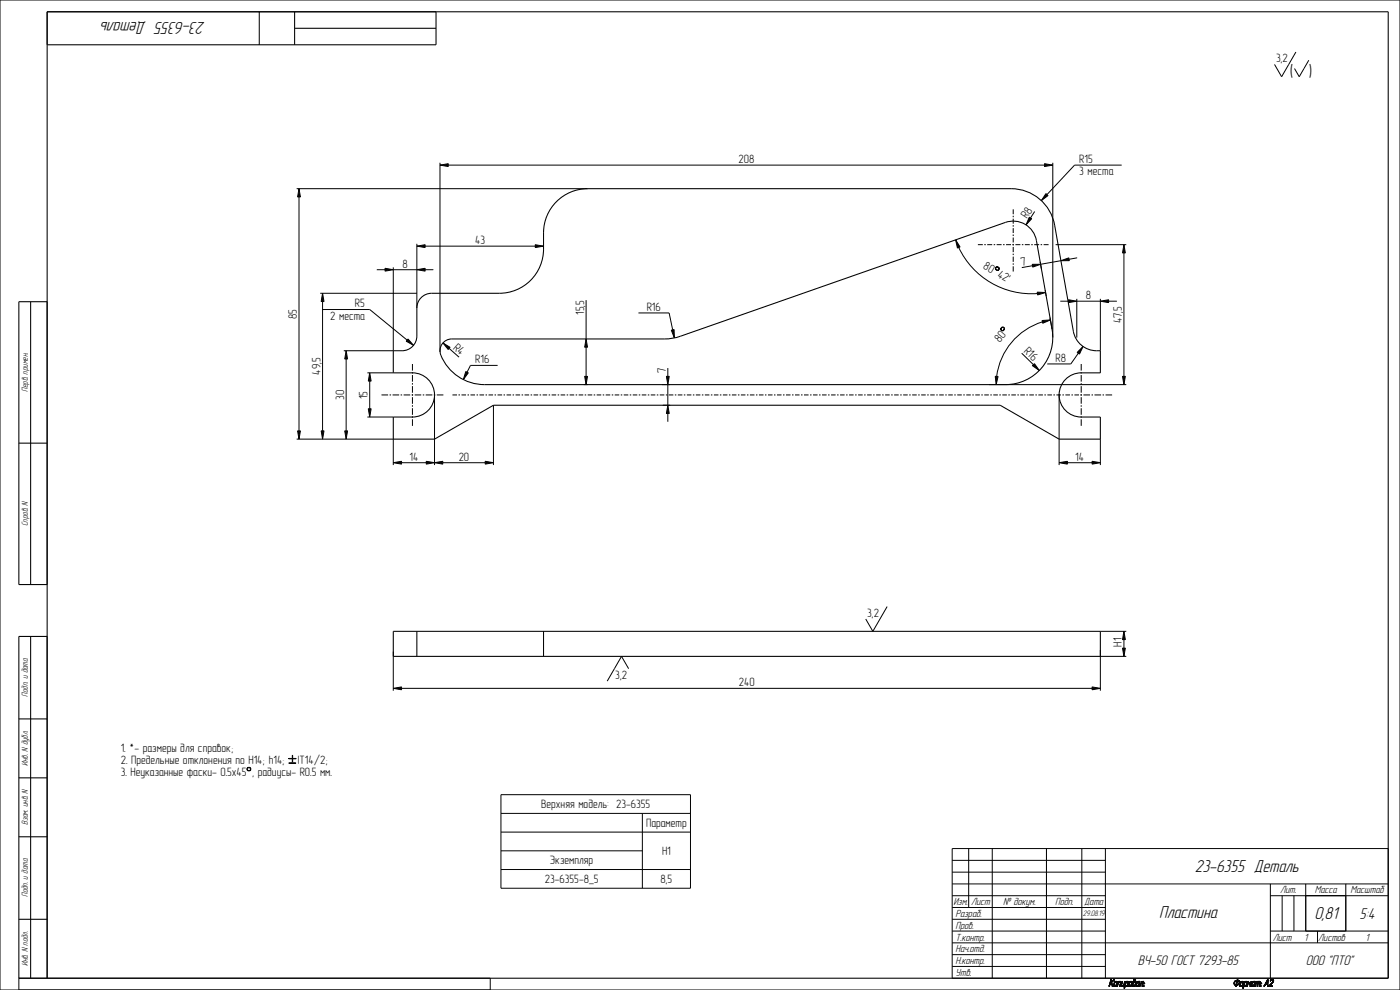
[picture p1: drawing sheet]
<svg xmlns="http://www.w3.org/2000/svg" width="594mm" height="420mm" viewBox="0 0 594 420" stroke-linecap="round" stroke-linejoin="round" font-family="sans-serif">
<g fill="#000">
<path d="M186.7 70l3.5-.6v1.2zM443.2 69.4l3.5 .6-3.5 .6zM126.9 80l.6 3.5h-1.2zM436.7 92.1l1 .7-2.4 2.6zM443.8 82.1l.9 .9-2.9 2.1zM163.4 113.8l3.5 .6-3.5 .6zM176.9 114.4l3.5-.6v1.2zM176.9 104.4l3.5-.6v1.2zM227.1 103.8l3.5 .6-3.5 .6zM405.5 101.8l1.8 3-1.1 .4zM422.6 113.3l.6-.2 .6 .4 .2 .6-.3 .5-.6 .2-.6-.4-.2-.6 .9 .8 .7-.6-.8-.7zM422.6 113.3l-.1 .6z"/>
<path d="M438 112.1h3.5l-3.3 1.2zM450.1 110.6l3.4-1.2 .2 1.2zM476.9 103.8l.6 3.5h-1.2zM136.9 124.4l.6 3.5h-1.2zM425.1 138.8h.6l.4 .3 .1 .6-.5 .6-.6 .1 1-.8-.5-.7h-.4l-.5 1.1-.1-.6zM424.8 139.9l.3 .5zM440.1 123.9l3.5 .2-3.4 1zM442.1 136l3.6-.3-3.3 1.4zM453.4 127.2l3.5 .6-3.5 .6zM466.9 127.8l3.5-.6v1.2zM146.9 148.8l.6 3.5h-1.2zM156.9 158.2l.6 3.5h-1.2z"/>
<path d="M173.1 143.8l2.4 2.7-3.1-1.7zM187.9 145.5l3.1 1.9-.8 .9zM248.7 143.8l.6 3.5h-1.2zM284.8 140.1l1.2-.3 .1 3.6zM438.9 154.3l2.1 2.9-3-2.1zM459.5 147l-1.5 3.2-1-.7zM156.3 173.4h1.2l-.6 3.5zM197.6 157.6l1.1 .6-2.1 2.8zM248.1 159.7h1.2l-.6 3.5zM283.3 171.9l.6 3.5h-1.2zM282.7 159.7h1.2l-.6 3.5zM422.3 159.6l1.2 .1-.8 3.5z"/>
<path d="M476.3 159.7h1.2l-.6 3.5zM126.3 182.8h1.2l-.6 3.5zM136.3 182.8h1.2l-.6 3.5zM146.3 182.8h1.2l-.6 3.5zM166.9 196.3l3.5-.6v1.2zM180.9 195.7l3.5 .6-3.5 .6zM184.4 196.3l3.5-.6v1.2zM205.9 195.7l3.5 .6-3.5 .6zM449.4 196.3l3.5-.6v1.2zM463.4 195.7l3.5 .6-3.5 .6zM476.9 267.8l.6 3.5h-1.2zM476.3 275h1.2l-.6 3.5z"/>
<path d="M166.9 292l3.5-.6v1.2zM463.4 291.4l3.5 .6-3.5 .6zM105.2 325.6h.8l.4 .4v.6l-.4 .4h-.8l-.4-.4 .4 .3 1.1-.3-.3-.9-1.2 .3zM104.8 326l.1 .6zM523.5 417.1l.3-.1zM523.5 417.2l.3-.1zM523.5 417.4h.3zM523.6 417l.2-.2zM523.6 417.5h.3zM523.6 416.8l.3-.1zM523.6 417.6h.4zM523.7 416.6l.3-.1z"/>
<path d="M523.7 417.6h.4zM523.8 416.5l.2-.1zM523.5 417.1h.3zM523.5 417.2l.3 .1zM523.6 417h.2zM523.6 416.8v.2zM523.9 416.3h.4zM523.7 416.6l.2 .1zM523.9 417.8h1.3zM524 416.2h.5zM523.8 416.5l.3-.1zM523.9 416.3l.2 .1z"/>
<path d="M523.8 417.7h.5zM524.2 416.1h1.6zM524.1 417.9h.9zM523.8 417.7h.7zM524.6 417.9l-.3 .5zM524.3 418.5l.2-.1zM524.4 416h1.3zM523.9 416.3l.5-.1zM524.2 417.9h.8zM525.1 416.2l-.4 1.5h-.2zM523.8 417.7h.9zM524.5 416h1z"/>
<path d="M524.3 418.4h.2zM524.5 416.2l1.3-.1zM524.4 417.9h.6zM524.4 417.9l-.1 .5zM523.8 417.7h1.1zM524.6 416.2l1.2-.1zM524.6 417.9h.4zM524.9 415.9l.3-.3zM524.5 416l.6-.1zM524.5 416l.4-.1zM524.9 417.7l.6-.1zM525 415.6h.2z"/>
<path d="M524.9 416.2l.9-.1zM524.9 416.2h.2l-.6 1.5zM524.5 416l.8-.1zM524.1 417.9l1-.1zM523.9 417.8h1.2zM525.2 417.6l.5-.1zM525 415.6h.2l-.3 .3zM525.1 416.2l.7-.1zM523.8 417.7h1.6zM523.9 417.8l1.5-.1zM525.3 416.2l.5-.1zM525.4 416.2h.5z"/>
<path d="M525.5 417.4l.3-.1zM525.4 417.5l.4-.2zM524.4 416h1.1zM525 417.6h.5zM525.6 417.3l.3-.1zM525.5 416.2h.4zM525.6 416.3h.4zM524.2 416.1l1.5-.1zM525.7 417.1l.2-.1zM525.3 417.5h.4zM525.7 416.4h.3zM525.7 417l.3-.2z"/>
<path d="M525.8 416.4l.2 .1zM525.8 416.8l.2-.1zM524 416.2l1.8-.1zM525.8 416.6l.2-.1zM525.8 416.7l.2-.1zM525.7 417.1l.2 .1zM525.8 416.8h.2l-.3 .2zM526.6 416.8l-.4 1.3h-.2zM526 418.2h.3zM526 418.3h.4zM525.8 416.6h.2zM525.8 416.7h.2z"/>
<path d="M526 418.4l1.2-.1zM526.1 418.5l1-.1zM526.2 418.5h.8zM526 418.2l.2-.1zM526 418.1h.2zM526 418.3h.3zM526.3 416.8l.3-.1zM526.3 418.5h.6zM526.4 416.7h.3zM526.4 416.6h.3zM526 418.4l.8-.1zM526.5 416.5l1-.1z"/>
<path d="M526.5 416.5h1.1zM526.3 416.8h.3l-.6 1.3zM526.4 416.7h.2zM526.4 416.6l.3 .1zM526.7 416.4h.8zM526.5 416.6l1.1-.1zM526.4 416.6h.4zM526.8 418.3l.4-.1zM526.7 416.4h.6zM526.2 418.5h.7zM527 418.2h.3zM526.1 418.5h.9z"/>
<path d="M527.1 418.2l.2-.1zM527.6 416.8l-.3 1.3h-.2zM526 418.4h1.1zM526.8 416.6l.8-.1zM527.2 416.6h.4zM526.9 418.3l.3-.1zM526.7 416.4h.7zM527.1 418.1h.2zM527.7 418.5l-.3 .8zM527.3 416.6h.3zM527.4 416.7l.2-.1zM527.4 416.7h.2z"/>
<path d="M527.4 416.8l.2-.1zM526.6 416.4h.9zM527.4 416.8h.2l-.5 1.3zM527.8 418.3h.6l-.7 .2zM527.8 418.3l-.4 1zM528 416.5h1.2zM528.1 416.4h1zM528.1 416.4h.8zM528.2 416.6l-.8 2.7zM528 416.5l-.6 2.8zM527.7 418.5h.9zM527.7 418.5l.8-.2z"/>
<path d="M528.5 418.3l.4-.1zM527.7 418.5l1.1-.2zM528.6 418.2h.3zM528.7 418.2l.2-.1zM529.3 416.8l-.4 1.3h-.2zM527.7 418.5l1-.1zM528.2 416.6l1-.1zM528.9 416.6h.4zM528.1 416.4h.9zM528.7 418.1h.2zM529 416.6h.3zM529 416.7l.3-.1z"/>
<path d="M529 416.7h.3zM529 416.8l.3-.1zM529.7 416.8l-.6 1.6zM529.1 418.4h.2zM529 416.8h.3l-.6 1.3zM529.5 416.5l.2-.1v.4zM529.7 416.4l.4 .8-.4-.4zM529.5 416.5l.2 .3-.6 1.6zM530.1 417.2l.6-.4-.8 .7zM529.9 417.5l.8-.7zM529.7 416.8l.4 .4-.2 .3zM531.1 416.5l-.8 1.9z"/>
<path d="M531.1 416.5l-.5 1.9h-.3zM530.3 418.5l.3-.1zM530.3 418.4h.3zM531.5 416.8l-.4 1.3h-.2zM530.9 418.2h.3zM530.9 418.3h.4zM530.1 417.2l1-.8zM530.9 416.4l-.8 .8zM530.1 417.2l1-.7zM531 418.5l.9-.1zM531.1 418.5l.8-.1zM530.9 418.2l.2-.1z"/>
<path d="M530.9 418.1h.2zM530.9 418.3h.3zM531.2 416.8l.3-.1zM531.2 418.5h.7zM531.2 416.7h.4zM531.3 416.6h.3zM530.9 418.4l.8-.1zM531.4 416.5h1.2zM531.2 416.8h.3l-.6 1.3zM531.2 416.7h.3zM531.5 416.4h1.1zM531.3 416.6l.3 .1z"/>
<path d="M531.6 416.4h1zM531.3 416.6h.4zM531.4 416.6l1.2-.1zM531.7 418.3h.6zM530.9 418.4l1.4-.1zM531.6 416.4h.9zM531.8 418.3l.4-.1zM531.8 418.3h.4zM531.1 418.5h.8zM532 418.2h.2zM532.4 416.6l.2-.1-.6 1.6zM532.6 416.5l-.4 1.6h-.2z"/>
<path d="M530.9 418.4h1.5zM532 418.4h.4zM531 418.5l1-.1zM530.9 418.4h1.1zM532.1 418.4h.3zM532.1 418.5l.3-.1zM532 418.2l.2-.1zM532 418.1h.2zM531.9 418.2h.3zM531.7 418.3h.5zM530.9 418.4l1.5-.1zM532.1 418.5h.2z"/>
<path d="M531.7 416.6l.9-.1zM533.2 416.6l-.5 1.8h-.2zM532.5 418.4h.2zM532.5 418.5h.2zM531.4 416.5l1.2-.1zM532.5 418.4l.2 .1zM533 416.5h1.8zM533 416.4h1.7zM533 416.4h1.5zM533 416.5l-.5 1.9zM534 416.6l-.6 1.8zM533.4 418.5l.2-.1z"/>
<path d="M533.4 418.5h.2zM533.2 416.6l1.6-.1zM533.8 416.6l1-.1zM533.8 416.6h.2l-.6 1.8zM534.2 418.5l.2-.1zM534.8 416.8l-.6 1.6zM534 416.6l.8-.1zM534.5 416.6h.3zM533 416.4h1.6zM534.6 416.7h.3zM534.6 416.8l.3-.1zM534.6 416.8l-.4 1.6z"/>
<path d="M534.8 418.3h.3zM534.9 418.3l.2-.1zM535.1 417.2h.3zM535.1 417.3l.2-.1zM536.9 417.7l-.6 .7zM537 417.4h.8l-.9 .3zM537 417.4l-.7 1zM537.7 415.6h.3zM537.7 416l-1.4 2.4zM538 415.6l-.2 1.8zM536.9 417.7l.9-.3v.3zM537.8 418.4h.2z"/>
<path d="M538 415.6l-1.7 2.8zM537.7 415.6h.3l-1.7 2.8zM537.8 418.4l.2 .1zM537.8 417.7l.2 .7h-.2zM538.3 418.4h1.5zM538.3 418.5h1.5zM538.4 418.3h1.4zM538.4 418.5h1.4zM538.4 418.3h1.3zM539 416h.2zM538.9 416h.3zM538.9 416.1l.3-.1z"/>
<path d="M539 415.9h.4zM539.1 415.8l.5-.1zM539 416l.3-.1zM539 415.9h.3zM539.3 415.6h.7zM539.3 415.6h.9zM539 415.9l.4-.1zM539.1 415.8h.3zM539.5 415.5l.5 .1zM539.2 415.7l1-.1zM539.7 415.7h.6zM539.1 415.8l.6-.1z"/>
<path d="M539.5 415.5h.4zM539.5 415.5h.3zM538.3 418.4l1.5 .1zM539.8 415.7h.5zM539.9 415.8h.4zM540 416.5l.3-.1zM540 416.6l.3-.2zM539.4 415.6h.6zM540 415.8h.3zM540.1 415.9h.3zM540.1 416.4h.2zM540.1 416h.3z"/>
<path d="M540.1 416.3l.3-.1zM538.4 418.3l1.7-1.6zM540.2 416l.2 .1zM540.2 416.2h.2zM540.2 416.1h.2zM538.4 418.3l1.8-1.7zM540 416.6h.2l-1.8 1.7zM540.1 416.3l.2 .1zM540.2 416.1l.2 .1z"/>
</g>
<g fill="none" stroke="#000" stroke-width=".42">
<path d="M0 0h594v420h-594zM186.7 70l3.5-.6v1.2zM186.7 69v80.3M190.2 70h253M443.2 69.4l3.5 .6-3.5 .6zM446.7 69v74.1M475.9 70h-20l-11.7 12.6M125.9 80h123.5M126.9 80l.6 3.5h-1.2zM126.9 83.5v99.3M436.7 92.1l1 .7-2.4 2.6zM439 89.7l-1.8 2.8"/>
<path d="M443.8 82.1l.9 .9-2.9 2.1zM159.9 114.4h3.5M163.4 113.8l3.5 .6-3.5 .6zM166.9 113.4v35.4h-21M166.9 114.4h10M176.9 114.4l3.5-.6v1.2zM176.9 104.4l3.5-.6v1.2zM176.9 103.4v27.3M180.4 114.4h3.5M180.4 104.4h46.7M227.1 103.8l3.5 .6-3.5 .6zM405.5 101.8l1.8 3-1.1 .4z"/>
<path d="M406.8 105a34.2 34.2 0 0 0 33.4 19.5M422.6 113.3l.6-.2 .6 .4 .2 .6-.3 .5-.6 .2-.6-.4-.2-.6 .9 .8 .7-.6-.8-.7zM422.6 113.3l-.1 .6zM438 112.1h3.5l-3.3 1.2zM438.1 112.7l-4.6 .8M441.3 111.1l.6 3.2M447.9 103.8h30M450.1 110.6l3.4-1.2 .2 1.2zM450.1 110.6l-8.6 1.5M457 109.4l-3.4 .6M476.9 103.8l.6 3.5h-1.2zM476.9 107.3v52.4"/>
<path d="M135.9 124.4h41M136.6 131.3h20.3l15.8 13M136.9 124.4l.6 3.5h-1.2zM136.9 127.9v54.9M248.7 127.3v16.5M270.9 132.8h13l1.5 7.1M424.8 139.9l.3 .5zM425.1 138.8h.6l.4 .3 .1 .6-.5 .6-.6 .1 1-.8-.5-.7h-.4l-.5 1.1-.1-.6zM440.1 123.9l3.5 .2-3.4 1zM442.1 136l3.6-.3-3.3 1.4zM442.3 136.6a27.9 27.9 0 0 0-19.4 23.1M443.5 123.1l.4 2.6"/>
<path d="M445.5 134.8l.9 4.9M449.9 127.8h3.5M453.4 127.2l3.5 .6-3.5 .6zM456.9 127.8h10M456.9 126.8v16.4M466.9 127.8l3.5-.6v1.2zM466.9 126.8v22M470.4 127.8h3.5M146.9 148.8l.6 3.5h-1.2zM146.9 152.3v30.5M155.9 158.2h11M156.9 158.2l.6 3.5h-1.2z"/>
<path d="M173.1 143.8l2.4 2.7-3.1-1.7zM187.9 145.5l3.1 1.9-.8 .9zM190.6 147.8l4.2 3.7M197.6 157.6l1.1 .6-2.1 2.8zM211.1 155h-11.5l-1.4 2.9M248.1 159.7h1.2l-.6 3.5zM248.7 143.8l.6 3.5h-1.2zM248.7 147.3v12.4M282.7 159.7h1.2l-.6 3.5zM283.3 156.1v3.6M284.8 140.1l1.2-.3 .1 3.6zM422.3 159.6l1.2 .1-.8 3.5z"/>
<path d="M433.5 149.8l5 4.9M438.9 154.3l2.1 2.9-3-2.1zM457.5 149.9l-3.2 4.5h-10M459.5 147l-1.5 3.2-1-.7zM476.3 159.7h1.2l-.6 3.5zM155.9 176.9h11M156.3 173.4h1.2l-.6 3.5zM156.9 161.7v11.7M184.4 167.6v29.7M209.4 171.9v25.4M247.7 163.2h1.6M281 163.2h3.3"/>
<path d="M281.2 171.9h3.1M283.3 171.9l.6 3.5h-1.2zM283.3 163.2v8.7M283.3 175.4v3.5M419.6 163.2h58.3M449.4 167.2v30.1M125.9 186.3h41v11M126.3 182.8h1.2l-.6 3.5zM136.3 182.8h1.2l-.6 3.5zM146.3 182.8h1.2l-.6 3.5zM166.9 196.3l3.5-.6v1.2zM170.4 196.3h10.5"/>
<path d="M180.9 195.7l3.5 .6-3.5 .6zM184.4 196.3l3.5-.6v1.2zM187.9 196.3h18M205.9 195.7l3.5 .6-3.5 .6zM449.4 196.3l3.5-.6v1.2zM452.9 196.3h10.5M463.4 195.7l3.5 .6-3.5 .6zM466.9 186.3v11M166.9 276.4v16.6M466.9 275.7v17.3M466.9 278.5h11M466.9 267.8h11"/>
<path d="M476.3 275h1.2l-.6 3.5zM476.9 267.8l.6 3.5h-1.2zM476.9 271.3v3.7M166.9 292l3.5-.6v1.2zM170.4 292h293M463.4 291.4l3.5 .6-3.5 .6zM104.8 326l.1 .6zM105.2 325.6h.8l.4 .4v.6l-.4 .4h-.8l-.4-.4 .4 .3 1.1-.3-.3-.9-1.2 .3zM122.6 321.8l3 .1zM122.6 323.7l2.9 .1zM122.6 321.8h3M122.6 323.7h2.9"/>
<path d="M124 320.5l.2 2.7zM124.1 320.5v2.7M212.5 337.1h80.5v39.7h-80.5zM212.5 345.1h80.5M212.5 353h80.5M272.5 345.1v31.7M404 360h185v55h-185zM411 360v25M421 360v55M444 360v55M459 360v55M469 360v55"/>
<path d="M212.5 361h60M212.5 368.9h80.5M404 365h65M404 370h65M404 375h185M404 380h65M539 380h50M539 375v40M544 380v15M549 380v15M554 375v20M571 375v20"/>
<path d="M404 385h65M404 390h65M404 395h65M404 400h185M539 395h50M559 395v5M8 420v-5h200v5M404 405h65M404 410h65M523.5 417.1l.3-.1zM523.5 417.1h.3zM523.5 417.2l.3-.1z"/>
<path d="M523.5 417.2l.3 .1zM523.5 417.4h.3zM523.6 417l.2-.2zM523.6 417h.2zM523.6 417.5h.3zM523.6 416.8l.3-.1zM523.6 416.8v.2zM523.6 417.6h.4zM523.7 416.6l.3-.1zM523.7 416.6l.2 .1zM523.7 417.6h.4zM523.8 416.5l.3-.1z"/>
<path d="M523.8 416.5l.2-.1zM524 416.5h.1M523.8 417.7h1.1zM523.8 417.7h.9zM523.8 417.7h.7zM523.8 417.7h.5zM523.8 417.7h1.6zM523.9 416.3l.5-.1zM523.9 416.3h.4zM523.9 416.3l.2 .1zM523.9 417.8l1.5-.1zM523.9 417.8h1.3z"/>
<path d="M523.9 417.8h1.2zM524 416.2l1.8-.1zM524 416.2h.5zM524.1 417.9l1-.1zM524.1 417.9h.9zM524.2 416.1l1.5-.1zM524.2 416.1h1.6zM524.2 417.9h.8zM524.3 418.4h.2zM524.3 418.5l.2-.1zM524.5 418.5h.1M524.3 418.5h.1"/>
<path d="M524.4 416h1.1zM524.4 416h1.3zM524.4 418.5h.1M524.4 417.9h.6zM524.4 417.9l-.1 .5zM524.5 416l.8-.1zM524.5 416l.6-.1zM524.5 416l.4-.1zM524.5 416h1zM524.5 416.2l1.3-.1zM524.6 416.2l1.2-.1zM524.6 417.9h.4z"/>
<path d="M524.6 417.9l-.3 .5zM524.9 416.2l.9-.1zM524.9 416.2h.2l-.6 1.5zM524.9 417.9h.1M524.9 415.9l.3-.3zM524.9 417.7l.6-.1zM525 415.6h.2zM525 415.6h.2l-.3 .3zM525 415.6h.1M525.2 415.6h.1M525.1 415.5h.1M525 415.5h.1"/>
<path d="M525.2 415.5h.1M525 417.6h.5zM525.1 416.2l.7-.1zM525.1 416.2l-.4 1.5h-.2zM525.2 417.6l.5-.1zM525.3 417.5h.4zM525.3 416.2l.5-.1zM525.4 416.2h.5zM525.4 417.5l.4-.2zM525.5 417.4l.3-.1zM525.5 416.2h.4zM525.6 417.3l.3-.1z"/>
<path d="M525.8 417.3h.1M525.6 416.3h.4zM525.7 417.1l.2-.1zM525.7 417.1l.2 .1zM525.7 416.4h.3zM525.7 417l.3-.2zM525.9 417h.1M525.8 416.4l.2 .1zM525.8 416.8l.2-.1zM525.8 416.8h.2l-.3 .2zM525.8 416.6l.2-.1zM525.8 416.6h.2z"/>
<path d="M525.8 416.7l.2-.1zM525.8 416.7h.2zM526 418.2l.2-.1zM526 418.1h.2zM526 418.2h.3zM526 418.3h.3zM526 418.3h.4zM526 418.4l1.2-.1zM526 418.4l.8-.1zM526 418.4h1.1zM526.1 418.5l1-.1zM526.1 418.5h.9z"/>
<path d="M526.2 418.5h.8zM526.2 418.5h.7zM526.3 418.5h.6zM526.3 416.8l.3-.1zM526.3 416.8h.3l-.6 1.3zM526.4 416.7h.3zM526.4 416.7h.2zM526.4 416.6h.4zM526.4 416.6h.3zM526.4 416.6l.3 .1zM526.5 416.6l1.1-.1zM526.5 416.5l1-.1z"/>
<path d="M526.5 416.5h1.1zM526.6 416.8l-.4 1.3h-.2zM526.6 416.4h.9zM526.7 416.4h.7zM526.7 416.4h.6zM526.9 416.4h.1M526.7 416.4h.8zM526.8 418.5h.1M526.8 416.6l.8-.1zM526.8 418.3l.4-.1zM526.9 418.3l.3-.1zM527 418.2h.3z"/>
<path d="M527.1 418.2l.2-.1zM527.1 418.1h.2zM527.2 416.6h.4zM527.3 416.6h.3zM527.5 419.3h.1M527.4 419.3h.1M527.4 416.7l.2-.1zM527.4 416.7h.2zM527.4 416.8l.2-.1zM527.4 416.8h.2l-.5 1.3zM527.5 419.4h.1M527.6 416.8l-.3 1.3h-.2z"/>
<path d="M527.7 418.5h.9zM527.7 418.5l1-.1zM527.7 418.5l1.1-.2zM527.7 418.5l.8-.2zM527.7 418.5l-.3 .8zM527.8 418.3h.6l-.7 .2zM527.8 418.3l-.4 1zM528 416.5h1.2zM528 416.5l-.6 2.8zM528.1 416.4h1zM528.1 416.4h.9zM528.1 416.4h.8z"/>
<path d="M528.2 416.4h.1M528.2 416.6l1-.1zM528.2 416.6l-.8 2.7zM528.4 418.5h.1M528.5 418.3l.4-.1zM528.6 418.2h.3zM528.7 418.2l.2-.1zM528.7 418.1h.2zM528.9 416.6h.4zM529 416.6h.3zM529 416.7l.3-.1zM529 416.7h.3z"/>
<path d="M529 416.8l.3-.1zM529 416.8h.3l-.6 1.3zM529.3 418.4h.1M529.1 418.4h.2zM529.3 418.5h.1M529.1 418.5h.1M529.2 418.5h.1M529.3 416.8l-.4 1.3h-.2zM529.5 416.5l.2-.1v.4zM529.5 416.5l.2 .3-.6 1.6zM529.6 416.4h.1M529.7 416.4h.1"/>
<path d="M529.7 416.8l.4 .4-.2 .3zM529.7 416.8l-.6 1.6zM529.7 416.4l.4 .8-.4-.4zM529.9 417.5l.8-.7zM530.1 417.5h.1M530 417.5h.1M530.1 417.2l1-.7zM530.1 417.2l1-.8zM530.1 417.2l.6-.4-.8 .7zM530.3 418.4h.3zM530.3 418.5l.3-.1zM530.5 418.5h.1"/>
<path d="M530.4 418.5h.1M531 416.4h.1M530.9 416.4h.1M530.9 416.4l-.8 .8zM530.9 418.2l.2-.1zM530.9 418.1h.2zM530.9 418.2h.3zM530.9 418.3h.3zM530.9 418.3h.4zM530.9 418.4l1.5-.1zM530.9 418.4l1.4-.1zM530.9 418.4l.8-.1z"/>
<path d="M530.9 418.4h1.5zM530.9 418.4h1.1zM531 418.5l1-.1zM531 418.5l.9-.1zM531.1 416.5l-.8 1.9zM531.1 416.5l-.5 1.9h-.3zM531.1 418.5l.8-.1zM531.1 418.5h.8zM531.2 418.5h.7zM531.2 416.8l.3-.1zM531.2 416.8h.3l-.6 1.3zM531.2 416.7h.4z"/>
<path d="M531.2 416.7h.3zM531.3 416.6h.4zM531.3 416.6h.3zM531.3 416.6l.3 .1zM531.4 416.6l1.2-.1zM531.4 416.5l1.2-.1zM531.4 416.5h1.2zM531.5 416.8l-.4 1.3h-.2zM531.5 416.4h1.1zM531.6 416.4h1zM531.6 416.4h.9zM531.8 416.4h.1"/>
<path d="M531.7 418.5h.1M531.7 416.6l.9-.1zM531.7 418.3h.5zM531.7 418.3h.6zM531.8 418.3l.4-.1zM531.8 418.3h.4zM531.9 418.2h.3zM532 418.2l.2-.1zM532 418.2h.2zM532 418.1h.2zM532 418.4h.4zM532.1 418.4h.3z"/>
<path d="M532.1 418.5l.3-.1zM532.1 418.5h.2zM532.3 418.5h.1M532.2 418.5h.1M532.4 416.6l.2-.1-.6 1.6zM532.5 418.4h.2zM532.5 418.4l.2 .1zM532.5 418.5h.2zM532.5 418.5h.1M532.7 418.5h.1M532.6 418.5h.1M532.6 416.5l-.4 1.6h-.2z"/>
<path d="M533 416.5h1.8zM533 416.5l-.5 1.9zM533 416.4h1.7zM533 416.4h1.6zM533 416.4h1.5zM533.1 416.4h.1M533.2 416.6l1.6-.1zM533.2 416.6l-.5 1.8h-.2zM533.6 418.4h.1M533.4 418.5l.2-.1zM533.6 418.5h.1M533.4 418.5h.2z"/>
<path d="M533.5 418.5h.1M533.4 418.5h.1M533.8 416.6l1-.1zM533.8 416.6h.2l-.6 1.8zM534 416.6l.8-.1zM534 416.6l-.6 1.8zM534.2 418.5l.2-.1zM534.4 418.5h.1M534.4 418.4h.1M534.2 418.5h.1M534.3 418.5h.1M534.5 416.6h.3z"/>
<path d="M534.6 416.7h.3zM534.6 416.8l.3-.1zM534.6 416.8l-.4 1.6zM534.8 416.8l-.6 1.6zM534.8 418.3h.3zM535 418.3h.1M535 418.2h.1M534.9 418.2h.1M535.1 418.2h.1M534.9 418.3l.2-.1zM535.1 418.3h.1M534.9 418.4h.1"/>
<path d="M535 418.4h.1M535.1 417.2h.3zM535.3 417.2h.1M535.1 417.3l.2-.1zM535.3 417.3h.1M535.1 417.2h.1M535.3 417.1h.1M535.2 417.1h.1M535.2 417.3h.1M536.5 418.4h.1M536.3 418.5h.1M536.3 418.4h.1"/>
<path d="M536.5 418.5h.1M536.4 418.5h.1M536.9 417.7l.9-.3v.3zM536.9 417.7l-.6 .7zM537 417.4h.8l-.9 .3zM537 417.4l-.7 1zM537.7 415.6h.3zM537.7 416l-1.4 2.4zM537.7 415.6h.3l-1.7 2.8zM537.8 415.6h.1M537.8 418.4h.2zM537.8 417.7l.2 .7h-.2z"/>
<path d="M537.8 418.4l.2 .1zM537.9 415.5h.1M537.8 415.5h.1M538 415.5h.1M537.8 418.5h.1M538 418.5h.1M537.9 418.5h.1M537.9 415.6v2.8M538 415.6l-1.7 2.8zM538 415.6l-.2 1.8zM538 415.6l-.2 2.1zM538 415.6v2.8l-.2-.7z"/>
<path d="M538.3 418.4h1.5zM538.3 418.4l1.5 .1zM538.3 418.5h1.5zM538.4 418.3h1.4zM538.4 418.3h1.3zM538.4 418.3l1.7-1.6zM538.4 418.3l1.8-1.7zM538.4 418.5h1.4zM538.9 416h.3zM538.9 416.1l.3-.1zM539.1 416.1h.1M539 416l.3-.1z"/>
<path d="M539 416h.2zM539 416.1h.1M539 416.2h.1M539 415.9l.4-.1zM539 415.9h.4zM539 415.9h.3zM539.1 415.8l.6-.1zM539.1 415.8l.5-.1zM539.1 415.8h.3zM539.2 415.7l1-.1zM539.3 415.6h.7zM539.3 415.6h.9z"/>
<path d="M539.4 415.6h.6zM539.5 415.5h.4zM539.5 415.5h.3zM539.5 415.5l.5 .1zM539.7 418.5h.1M539.7 415.7h.6zM539.8 415.7h.5zM539.9 415.8h.4zM540 416.6l.3-.2zM540 416.6h.2l-1.8 1.7zM540 415.8h.3zM540 416.5l.3-.1z"/>
<path d="M540.1 415.9h.3zM540.1 416.4h.2zM540.1 416h.3zM540.1 416.3l.3-.1zM540.1 416.3l.2 .1zM540.2 416l.2 .1zM540.2 416.2h.2zM540.2 416.1h.2zM540.2 416.1l.2 .1z"/>
</g>
<g fill="none" stroke="#000" stroke-width=".45">
<path d="M110 5v14M125 12h60M125 5v14M185 5v14h-165M426.6 94.4l-140.4 49-4.2 .4h-90.3M13 128v120M20 128h-12v120h12M166.9 148.8a10.2 10.2 0 0 0 7.4-1.2l1.9-2.2 .6-1.8 .1-12.9a6.2 6.2 0 0 1 6.2-6.3h28.8a18.8 18.8 0 0 0 18.7-18.7 35.1 35.1 0 0 1 .7-11.9 18.8 18.8 0 0 1 18.1-13.8h179.6a18.8 18.8 0 0 1 18.5 15.5l7.9 45a10.2 10.2 0 0 0 11.5 8.3M8 188h12M13 270v145M20 270h-12v145h581v-410h-569v410M166.9 278.5h300"/>
<path d="M166.9 267.8h300M176.9 267.8v10.7M230.6 267.8v10.7M8 305h12M8 330h12M8 355h12M8 390h12"/>
</g>
<!-- layer: AXES -->
<path d="M426.6 94.4a10 10 0 0 1 13.1 7.7l6.7 37.6a20 20 0 0 1-19.7 23.5h-221.1a19.6 19.6 0 0 1-18.9-13.9 5 5 0 0 1 5-5.5M166.9 148.8v9.4h8.1a9.4 9.4 0 0 1 9.4 9.3 9.4 9.4 0 0 1-9.4 9.4h-8.1v9.4h17.5l25-14.4h215l25 14.4h17.5v-9.4h-8.2a9.4 9.4 0 0 1-9.3-9.4 9.4 9.4 0 0 1 9.3-9.3h8.2v-9.4M166.9 267.8v10.7M466.9 267.8v10.7" fill="none" stroke="#000" stroke-width=".45"/>
<g fill="none" stroke="#000" stroke-width=".42">
<path d="M429.9 88.8v2.1M429.9 91.5v.7M429.9 92.8v2.1M429.9 95.5v.6M429.9 96.8v2.1M429.9 99.5v.6M414.9 103.8h2.1M417.6 103.8h.6M418.9 103.8h2.1M421.6 103.8h.6M422.9 103.8h2.1M425.6 103.8h.6"/>
<path d="M426.8 103.8h2.1M429.6 103.8h.6M429.9 100.8v2.1M429.9 103.5v.6M429.9 104.7v2.3M429.9 107.6v.6M429.9 108.9v2.2M429.9 111.7v.6M429.9 113v2.2M430.8 103.8h2.1M433.6 103.8h.6M434.8 103.8h2.1"/>
<path d="M437.5 103.8h.7M438.8 103.8h2.1M441.5 103.8h.7M442.8 103.8h2.1M175 154.4v2.8M175 157.9v.6M175 159.1v2.8M458.7 154.4v2.8M458.7 157.9v.6M458.7 159.1v2.8M161.9 167.5h2.8M165.3 167.5h.6"/>
<path d="M166.6 167.5h2.8M170 167.5h.6M171.2 167.5h2.8M174.7 167.5h.6M175 162.5v.7M175 163.8v2.8M175 167.2v.7M175 168.5v2.8M175 171.9v.7M175 173.2v2.8M175 176.6v.6M175 177.9v2.8"/>
<path d="M175.9 167.5h2.8M179.4 167.5h.6M180.6 167.5h2.8M184.1 167.5h.6M185.3 167.5h2.8M192 167.5h1.9M194.5 167.5h.7M195.8 167.5h1.9M198.4 167.5h.6M199.6 167.5h2M202.2 167.5h.6M203.4 167.5h2"/>
<path d="M206 167.5h.6M207.3 167.5h1.9M209.8 167.5h.7M211.1 167.5h1.9M213.7 167.5h.6M214.9 167.5h2M217.5 167.5h.6M218.7 167.5h2M221.3 167.5h.6M222.6 167.5h1.9M225.1 167.5h.7M226.4 167.5h1.9"/>
<path d="M229 167.5h.6M230.2 167.5h2M232.8 167.5h.6M234 167.5h2M236.6 167.5h.6M237.9 167.5h1.9M240.4 167.5h.7M241.7 167.5h1.9M244.3 167.5h.6M245.5 167.5h2M248.1 167.5h.6M249.3 167.5h2"/>
<path d="M251.9 167.5h.6M253.2 167.5h1.9M255.7 167.5h.7M257 167.5h1.9M259.6 167.5h.6M260.8 167.5h1.9M263.4 167.5h.6M264.6 167.5h2M267.2 167.5h.6M268.5 167.5h1.9M271 167.5h.7M272.3 167.5h1.9"/>
<path d="M274.9 167.5h.6M276.1 167.5h1.9M278.7 167.5h.6M279.9 167.5h2M282.5 167.5h.6M283.8 167.5h1.9M286.3 167.5h.7M287.6 167.5h1.9M290.2 167.5h.6M291.4 167.5h1.9M294 167.5h.6M295.2 167.5h2"/>
<path d="M297.8 167.5h.6M299.1 167.5h1.9M301.6 167.5h.7M302.9 167.5h1.9M305.4 167.5h.7M306.7 167.5h1.9M309.3 167.5h.6M310.5 167.5h2M313.1 167.5h.6M314.4 167.5h1.9M316.9 167.5h.7M318.2 167.5h1.9"/>
<path d="M320.7 167.5h.7M322 167.5h1.9M324.6 167.5h.6M325.8 167.5h2M328.4 167.5h.6M329.7 167.5h1.9M332.2 167.5h.6M333.5 167.5h1.9M336 167.5h.7M337.3 167.5h1.9M339.9 167.5h.6M341.1 167.5h2"/>
<path d="M343.7 167.5h.6M345 167.5h1.9M347.5 167.5h.6M348.8 167.5h1.9M351.3 167.5h.7M352.6 167.5h1.9M355.2 167.5h.6M356.4 167.5h2M359 167.5h.6M360.3 167.5h1.9M362.8 167.5h.6M364.1 167.5h1.9"/>
<path d="M366.6 167.5h.7M367.9 167.5h1.9M370.5 167.5h.6M371.7 167.5h2M374.3 167.5h.6M375.5 167.5h2M378.1 167.5h.6M379.4 167.5h1.9M381.9 167.5h.7M383.2 167.5h1.9M385.8 167.5h.6M387 167.5h2"/>
<path d="M389.6 167.5h.6M390.8 167.5h2M393.4 167.5h.6M394.7 167.5h1.9M397.2 167.5h.7M398.5 167.5h1.9M401.1 167.5h.6M402.3 167.5h2M404.9 167.5h.6M406.1 167.5h2M408.7 167.5h.6M410 167.5h1.9"/>
<path d="M412.5 167.5h.7M413.8 167.5h1.9M416.4 167.5h.6M417.6 167.5h2M420.2 167.5h.6M421.4 167.5h2M424 167.5h.6M425.3 167.5h1.9M427.8 167.5h.7M429.1 167.5h1.9M431.7 167.5h.6M432.9 167.5h1.9"/>
<path d="M435.5 167.5h.6M436.7 167.5h2M439.3 167.5h.6M440.6 167.5h1.9M443.1 167.5h.7M444.4 167.5h1.9M447 167.5h.6M448.2 167.5h1.9M450.8 167.5h.6M452 167.5h2M454.6 167.5h.6M455.9 167.5h1.9"/>
<path d="M458.4 167.5h.7M458.7 162.5v.7M458.7 163.8v2.8M458.7 167.2v.7M458.7 168.5v2.8M458.7 171.9v.7M458.7 173.2v2.8M458.7 176.6v.6M458.7 177.9v2.8M459.7 167.5h2.8M463.1 167.5h.6M464.4 167.5h2.8"/>
<path d="M467.8 167.5h.6M469.1 167.5h2.8"/>
</g>
<!-- layer: DETAILS -->
<path d="M549.8 22.1l-6 10.5-3-5.3M555.3 25.6l-4.1 7-2-3.5M376.4 257.3l-6.1 10.5-3-5.2M266.7 283.7l-3-5.2-6.1 10.5" fill="none" stroke="#000" stroke-width=".42"/>
<g font-size="7.6">
<text x="87" y="9.4" transform="rotate(-180 87 9.4)">23-6355 Деталь</text>
<text x="507" y="370.1">23-6355 Деталь</text>
<text x="491.8" y="389.4">Пластина</text>
<text x="557.7" y="390.1">0,81</text>
</g>
<g font-size="7.5">
<text x="547.2" y="32.7">(</text>
<text x="555.3" y="32.7">)</text>
</g>
<text font-size="6.8" x="576.8" y="389.8">5:4</text>
<g font-size="6.1">
<text x="482.7" y="409.6">ВЧ-50 ГОСТ 7293-85</text>
<text x="554" y="409.6">ООО &quot;ПТО&quot;</text>
</g>
<g font-size="5.1">
<text x="541.4" y="26.4">3,2</text>
<text x="313.3" y="69.2">208</text>
<text x="457.9" y="69.2">R15</text>
<text x="457.9" y="74.4">3 места</text>
<text x="435.8" y="93" transform="rotate(-57 435.8 93)">R8</text>
<text x="201.6" y="103.5">43</text>
<text x="170.7" y="113.5">8</text>
<text x="416.9" y="113.8" transform="rotate(30 416.9 113.8)">80</text>
<text x="433.4" y="112.7" transform="rotate(-10 433.4 112.7)">7</text>
<text x="422.9" y="117.4" transform="rotate(30 422.9 117.4)">42'</text>
<text x="150.6" y="130.4">R5</text>
<text x="274.4" y="131.9">R16</text>
<text x="460.7" y="126.9">8</text>
<text x="126" y="135.3" transform="rotate(-90 126 135.3)">85</text>
<text x="140.1" y="135.7">2 места</text>
<text x="247.8" y="133.6" transform="rotate(-90 247.8 133.6)">15,5</text>
<text x="476" y="137.1" transform="rotate(-90 476 137.1)">47,5</text>
<text x="192" y="147.9" transform="rotate(41 192 147.9)">R4</text>
<text x="424.2" y="145.7" transform="rotate(-50 424.2 145.7)">80</text>
<text x="434.1" y="149.2" transform="rotate(44 434.1 149.2)">R16</text>
<text x="201.6" y="154.1">R16</text>
<text x="447.8" y="153.5">R8</text>
<text x="136" y="159" transform="rotate(-90 136 159)">49,5</text>
<text x="282.5" y="158.4" transform="rotate(-90 282.5 158.4)">7</text>
<text x="146" y="169.7" transform="rotate(-90 146 169.7)">30</text>
<text x="156" y="169.3" transform="rotate(-90 156 169.3)">15</text>
<text x="173.7" y="195.4">14</text>
<text x="194.6" y="195.4">20</text>
<text x="456.2" y="195.4">14</text>
<text x="368" y="261.7">3,2</text>
<text x="476" y="274.3" transform="rotate(-90 476 274.3)">H1</text>
<text x="261.1" y="288.1">3,2</text>
<text x="313.5" y="291.2">240</text>
<text x="51.2" y="318.9">1. *- размеры для справок;</text>
<text x="51.2" y="329.4">3. Неуказанные фаски- 0.5х45 , радиусы- R0.5 мм.</text>
<text x="51.2" y="324.1">2. Предельные отклонения по H14; h14;</text>
<text x="126.4" y="324.1">IT14/2;</text>
<text x="229.6" y="342.9">Верхняя модель: 23-6355</text>
<text x="274.1" y="350.8">Параметр</text>
<text x="280.9" y="362.7">H1</text>
<text x="233.4" y="366.7">Экземпляр</text>
<text x="231.2" y="374.6">23-6355-8_5</text>
<text x="280.3" y="374.6">8,5</text>
</g>
<g font-size="4.5">
<text x="543.1" y="379.1">Лит.</text>
<text x="557.9" y="379.1">Масса</text>
<text x="573" y="379.1">Масштаб</text>
<text x="404.5" y="384.1">Изм.</text>
<text x="405.4" y="389.1">Pазраб.</text>
<text x="412" y="384.1">Лист</text>
<text x="425.7" y="384.1">№ докум.</text>
<text x="447.7" y="384.1">Подп.</text>
<text x="460" y="384.1">Дата</text>
<text x="405.4" y="394.1">Пров.</text>
<text x="405.4" y="399.1">Т.контр.</text>
<text x="540" y="399.1">Лист</text>
<text x="553.4" y="399.1">1</text>
<text x="559.3" y="399.1">Листов</text>
<text x="579.4" y="399.1">1</text>
<text x="405.4" y="404.1">Нач.отд.</text>
<text x="405.4" y="409.1">Н.контр.</text>
<text x="405.4" y="414.1">Утв.</text>
</g>
<text font-size="4.4" x="470.5" y="418.5">Копировал:</text>
<g font-size="3.8">
<text x="11.8" y="166.3" transform="rotate(-90 11.8 166.3)">Перв. примен.</text>
<text x="11.8" y="223.1" transform="rotate(-90 11.8 223.1)">Справ. N</text>
<text x="11.8" y="295.6" transform="rotate(-90 11.8 295.6)">Подп. и дата</text>
<text x="11.8" y="324.9" transform="rotate(-90 11.8 324.9)">Инв. N дубл.</text>
<text x="11.8" y="350" transform="rotate(-90 11.8 350)">Взам. инв. N</text>
<text x="11.8" y="380.6" transform="rotate(-90 11.8 380.6)">Подп. и дата</text>
<text x="11.8" y="409.9" transform="rotate(-90 11.8 409.9)">Инв. N подл.</text>
</g>
<text font-size="3.5" x="459.4" y="388.7">29.08.19</text>
</svg>
